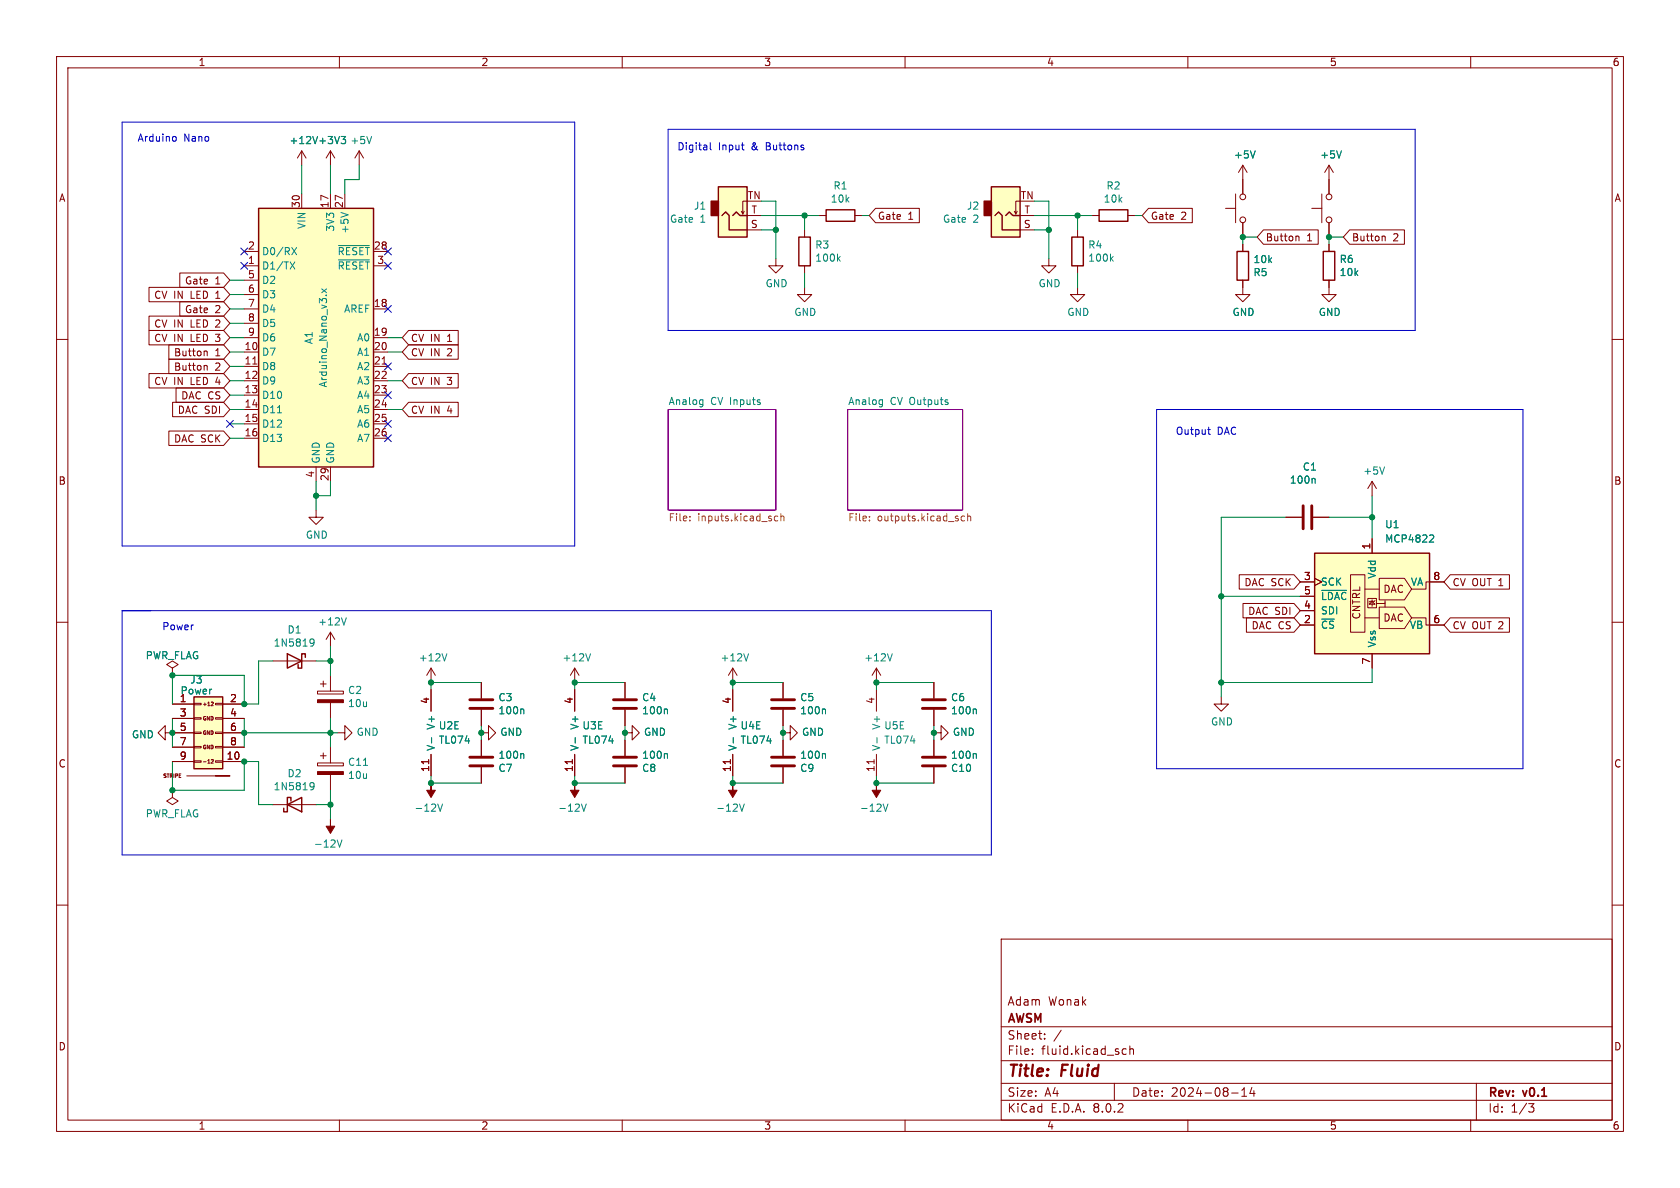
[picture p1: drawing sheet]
<svg xmlns="http://www.w3.org/2000/svg" width="297mm" height="210mm" viewBox="0 0 297 210" stroke-linecap="round" stroke-linejoin="round" font-family="sans-serif">
<g fill="none" stroke="#840000" stroke-width=".18">
<path d="M10 10h277v190h-277zM12 12h273v186h-273zM60 10v2M110 10v2M160 10v2M210 10v2M260 10v2M10 60h2M285 60h2M55.9 90.2v1.2h1.2l-1.2 1.3-1.3-1.3h1.3M10 110h2M48.3 116.8h7.6"/>
<path d="M58.4 111.8l-.7 1.2M58.4 111.8v2.5M58.4 111.8l.8 1.2M285 110h2M29.2 129.5v-1.2l-1.3 1.2 1.3 1.3v-1.3h1.3M215.9 123.2v1.3h1.3l-1.3 1.2-1.3-1.2h1.3M10 160h2M285 160h2M177 166h108v32h-108zM60 198v2M110 198v2M160 198v2"/>
<path d="M177 194.5h108M177 191.5h108M177 187.5h108M177 181.5h108M182.5 186.3v.1M182.5 185.5v.1M184.7 183.6v.1M184.7 182.8v.1M187.6 182.1l-1.3 2M197 191.5v3M199.1 185.5l-.4-.1-.3 .3v.4l.1 .2h.6M199.7 185.5l.3-.1 .3 .1 .1 .9"/>
<path d="M199.7 184.9v1.5M210 198v2M217.7 193.2h1.2M219.5 193.8h.9M219.5 192.7l.5-.4v1.5M221.3 192.2l-.3 1.1h.9M221.7 192.8v1M260 198v2M261 191.5v6.5M270.2 195.1h1l-.5 .6 .4 .1 .1 .5-.3 .3h-.4"/>
</g>
<path d="M118.1 72.4h19.1v17.8h-19.1zM149.9 72.4h20.3v17.8h-20.3z" fill="none" stroke="#840084" stroke-width=".18"/>
<path d="M123.9 70.7h.4M124.3 70.7v1l-.3 .2M124.3 71.5h-.4M155.6 70.7h.4M156 71.5h-.4M156 70.7v1l-.2 .2M54.9 113l.4-.1 .2 .2a.84 .84 0 0 1-.3 1.1h-.3M55.5 113.5l-.2 .2h-.4M61.2 109.2l-.4 1.3" fill="none" stroke="#008484" stroke-width=".18"/>
<path d="M122 92v.1M122 91.3v.1M136.9 91.8l.2 .3 .4-.1M137.5 91.3l-.4-.1-.2 .3M138 91.4l.2-.2 .3 .1 .1 .8M138 90.8v1.3M153.7 92v.1M153.7 91.3v.1M170.5 91.3l-.3-.1-.3 .3 .1 .5h.5M171.1 91.4l.1-.2 .4 .1v.8M171.1 90.8v1.3" fill="none" stroke="#848400" stroke-width=".18"/>
<path d="M50.8 115.6l2.5 1.2-2.5 1.3zM54 116.2v-.6h-.7v2.5h-.6v-.6" fill="none" stroke="#840000" stroke-width=".25"/>
<path d="M34.3 123.2h5.1v12.7h-5.1z" fill="#ffffc2"/>
<path d="M34.3 123.2h5.1v12.7h-5.1z" fill="none" stroke="#840000" stroke-width=".25"/>
<g fill="none" stroke="#840000" stroke-width=".18">
<path d="M227.3 91.4h2.8M232.2 91.4h2.7M242.6 85.1l-.8 1.3M242.6 85.1v2.5M242.6 85.1l.7 1.3M30.5 124.5h3.8M30.5 134.6h3.8M30.5 127h3.8M30.5 129.5h3.8M30.5 132.1h3.8M33 137.2h7.6h-2.5M34.3 134.5h1.3v.2h-1.3z"/>
<path d="M34.3 132h1.3v.2h-1.3zM34.3 129.4h1.3v.3h-1.3zM34.3 126.9h1.3v.2h-1.3zM34.3 124.3h1.3v.3h-1.3zM37.4 124.1h.2l.1 .2-.4 .4h.4M37.6 134.3h-.3M37.6 134.3h.1M37.7 134.3v.2l-.4 .4h.4M38.1 134.5h1.3v.2h-1.3zM38.1 132h1.3v.2h-1.3zM38.1 129.4h1.3v.3h-1.3zM38.1 126.9h1.3v.2h-1.3z"/>
<path d="M38.1 124.3h1.3v.3h-1.3zM39.4 124.5h3.8M39.4 134.6h3.8M39.4 127h3.8M39.4 129.5h3.8M39.4 132.1h3.8"/>
</g>
<path d="M230.4 89.4v4.1M231.9 89.4v4.1" fill="none" stroke="#840000" stroke-width=".51"/>
<path d="M232.3 84.6l.2 .2v.6M244.8 82.5l-.5 1.3" fill="none" stroke="#008484" stroke-width=".18"/>
<path d="M232.4 97.8h20.3v17.8h-20.3z" fill="#ffffc2"/>
<g fill="none" stroke="#840000" stroke-width=".18">
<path d="M144.8 38.1h1.2M151.1 38.1h1.3M142.2 40.6v1.3M142.2 47v1.3M185.4 45.7v1.3h1.3l-1.3 1.3-1.3-1.3h1.3M242.6 95.3v2.5M58.4 119.4v2.8M229.9 110.5h2.5M229.9 102.9h2.5M229.9 108h2.5M229.9 105.4h2.5M232.4 102.2l1.3 .7-1.3 .6"/>
<path d="M238.8 101.6h2.5v10.2h-2.5zM241.3 109.2h2.5M241.3 104.1h2.5M241.8 105.8h1.5v1.6h-1.5zM242.6 106.3l.5 .5h-1zM242.6 106v1.2M242.6 115.6v2.5M243.1 106.2l-.1 .1h-.8l-.1 .1M243.8 107.3h4.5l1.3 1.9-1.3 1.9h-4.5zM243.8 102.2h4.5l1.3 1.9-1.3 1.9h-4.5zM244.9 106.2v.5h-1.6M244.9 106.6v.7"/>
<path d="M249.6 109.2h2.5v1.3h3.2M255.3 102.9h-3.2v1.2h-2.5M56.1 122.2h4.6v.5h-4.6zM56.1 134.9h4.6v.5h-4.6zM56.6 120.9h1.1M56.6 133.6h1.1M57.1 120.4v1M57.1 133.1v1M58.4 124.2v2.8M58.4 132.1v2.8M58.4 136.9v2.8M59.7 129.5h1.3v-1.2l1.2 1.2-1.2 1.3v-1.3"/>
</g>
<path d="M146 37.1h5.1v2h-5.1zM141.2 41.9h2.1v5.1h-2.1zM232.4 97.8h20.3v17.8h-20.3z" fill="none" stroke="#840000" stroke-width=".25"/>
<path d="M148.2 45.7l.3 .5M148.5 45.3l-.4 .5M252.9 94.6h.4l.2 .3-.8 .9h.8M233.7 104.4h4.4M64.2 135.3h.8" fill="none" stroke="#008484" stroke-width=".18"/>
<g fill="#840000" stroke="#840000" stroke-width=".18">
<path d="M56.1 123.7h4.6v.5h-4.6z"/>
<path d="M56.1 136.4h4.6v.5h-4.6z"/>
</g>
<path d="M175.3 33h5v8.9h-5z" fill="#ffffc2"/>
<path d="M174 35.6h1.3v2.5h-1.3z" fill="#840000" stroke="#840000" stroke-width=".25"/>
<g fill="none" stroke="#840000" stroke-width=".18">
<path d="M179.8 37.3l-.2 .5M180.3 35.6h-.7v2.2l-.3-.5M180.3 38.1h2.6M142.2 50.8v1.3h1.3l-1.3 1.2-1.2-1.2h1.2M180.3 40.6h2.6M30.5 118.1l1-.6-1-.7-1 .7 1 .6v1.3M30.5 119.4h.1M30.5 139.7v1.3l1 .6-1 .6-1-.6 1-.6M30.5 139.7h.1M75.8 134.3v.7M76.2 121.9v3.8M76.2 133.4v3.8"/>
<path d="M85.1 130.8v2.8M85.1 135.6v2.8M48.3 142.2h7.6"/>
</g>
<path d="M175.3 33h5v8.9h-5zM175.9 38.1l.6-.6 .7 .6v2.5h3.1M177.8 38.1l.6-.6 .7 .6h1.2M50.8 142.2l2.5-1.2v2.5zM51.4 141.6v-.6h-.6v2.5h-.6v-.6" fill="none" stroke="#840000" stroke-width=".25"/>
<path d="M83.1 135.4h4M83.1 133.9h4" fill="none" stroke="#840000" stroke-width=".51"/>
<path d="M54.9 138.4l.4-.1 .2 .2a.84 .84 0 0 1-.3 1.1h-.3M55.5 138.9l-.2 .2h-.4M76.3 130.4v1M92.4 133.2l.2 .2v.7M59.6 148.5l.4 1.3 .5-1.3M102.8 142.1l.4 1.3 .4-1.3" fill="none" stroke="#008484" stroke-width=".18"/>
<g fill="#840000" stroke="#840000" stroke-width=".18">
<path d="M58.4 144.8v1.3h.8l-.8 1.2-.7-1.2h.7z"/>
<path d="M101.6 138.4v1.3h.8l-.8 1.3-.8-1.3h.8z"/>
</g>
<path d="M127 33h5.1v8.9h-5.1z" fill="#ffffc2"/>
<path d="M125.7 35.6h1.3v2.5h-1.3z" fill="#840000" stroke="#840000" stroke-width=".25"/>
<g fill="none" stroke="#840000" stroke-width=".18">
<path d="M131.6 37.3l-.3 .5M132.1 35.6h-.8v2.2l-.2-.5M132.1 38.1h2.5M132.1 40.6h2.5M137.2 45.7v1.3h1.2l-1.2 1.3-1.3-1.3h1.3M190.5 50.8v1.3h1.3l-1.3 1.2-1.3-1.2h1.3M190.5 40.6v1.3M190.5 47v1.3M219.7 49.5v2.6h1.3l-1.3 1.2-1.3-1.2h1.3M219.7 43.2v1.3M234.9 49.5v2.6h1.3l-1.3 1.2-1.2-1.2h1.2M234.9 43.2v1.3"/>
<path d="M85.1 129.5h1.3v-1.2l1.2 1.2-1.2 1.3v-1.3M101.2 134.3v.7M101.6 121.9v3.8M101.6 133.4v3.8M110.5 129.5h1.3v-1.2l1.2 1.2-1.2 1.3v-1.3M110.5 130.8v2.8M110.5 135.6v2.8"/>
</g>
<path d="M127 33h5.1v8.9h-5.1zM127.6 38.1l.7-.6 .6 .6v2.5h3.2M129.5 38.1l.7-.6 .6 .6h1.3M189.5 41.9h2v5.1h-2zM218.7 44.5h2v5h-2zM233.9 44.5h2.1v5h-2.1z" fill="none" stroke="#840000" stroke-width=".25"/>
<path d="M196.4 45.7l.4 .5M196.8 45.3l-.5 .5M101.7 130.4v1M117.8 133.2l.2 .2v.7M77.4 142.1l.4 1.3 .4-1.3M130.7 142.1l.5 1.3 .4-1.3" fill="none" stroke="#008484" stroke-width=".18"/>
<g fill="#840000" stroke="#840000" stroke-width=".18">
<path d="M76.2 138.4v1.3h.8l-.8 1.3-.8-1.3h.8z"/>
<path d="M129.5 138.4v1.3h.8l-.8 1.3-.7-1.3h.7z"/>
</g>
<path d="M108.5 135.4h4M108.5 133.9h4" fill="none" stroke="#840000" stroke-width=".51"/>
<path d="M45.7 36.8h20.3v45.8h-20.3z" fill="#ffffc2"/>
<path d="M45.7 36.8h20.3v45.8h-20.3zM194.3 37.1h5.1v2h-5.1z" fill="none" stroke="#840000" stroke-width=".25"/>
<g fill="none" stroke="#840000" stroke-width=".18">
<path d="M53.3 26.7v2.5M53.3 34.3v2.5M53.3 26.7l-.7 1.2M53.3 26.7l.8 1.2M58.4 26.7v2.5M58.4 34.3v2.5M58.4 26.7l-.7 1.2M58.4 26.7l.8 1.2M61 34.3v2.5M63.5 26.7l-.8 1.2M63.5 26.7v2.5M63.5 26.7l.8 1.2"/>
<path d="M154.8 36.8h7.7v2.6h-7.7l-1.1-1.3zM193 38.1h1.3M199.4 38.1h1.3M203 36.8h7.8v2.6h-7.8l-1.1-1.3zM216.7 36.8h1.7M218.4 34.3v5.1M219.7 29.2v5.1M219.7 39.4v2.5M219.7 29.2l-.8 1.3M219.7 29.2l.8 1.3M231.9 36.8h1.8M233.7 34.3v5.1"/>
<path d="M234.9 29.2l-.7 1.3M234.9 29.2v5.1M234.9 39.4v2.5M234.9 29.2l.8 1.3M26.3 58.4h13.2l1.1 1.3-1.1 1.3h-13.2zM26.3 55.9h13.2l1.1 1.3-1.1 1.2h-13.2zM26.3 50.8h13.2l1.1 1.3-1.1 1.2h-13.2zM31.8 48.3h7.7l1.1 1.2-1.1 1.3h-7.7zM31.8 53.3h7.7l1.1 1.3-1.1 1.3h-7.7zM43.2 47h2.5M43.2 54.6h2.5M43.2 59.7h2.5"/>
<path d="M43.2 44.5h2.5M43.2 49.5h2.5M43.2 52.1h2.5M43.2 57.2h2.5M66 47h2.6M66 54.6h2.6M66 59.7h2.6M66 44.5h2.6M72.2 58.4h8.8v2.6h-8.8l-1.1-1.3zM219.7 43.2v1.3M219.7 49.5v1.3M223.4 40.6h9.6v2.6h-9.6l-1.2-1.3z"/>
<path d="M229.3 41.7l.3 .2v.7M234.9 43.2v1.3M234.9 49.5v1.3M238.6 40.6h9.7v2.6h-9.7l-1.1-1.3zM244.5 41.7l.4 .2v.7M26.3 66h13.2l1.1 1.3-1.1 1.3h-13.2zM29.8 76.2h9.7l1.1 1.3-1.1 1.2h-9.7zM29.8 61h9.7l1.1 1.2-1.1 1.3h-9.7zM29.8 63.5h9.7l1.1 1.3-1.1 1.2h-9.7zM30.5 71.1h9l1.1 1.3-1.1 1.3h-9zM31.1 68.6h8.4l1.1 1.3-1.1 1.2h-8.4zM36.3 62.1l.3 .1v.7"/>
<path d="M36.3 64.6l.3 .2v.6M43.2 62.2h2.5M43.2 64.8h2.5M43.2 67.3h2.5M43.2 69.9h2.5M43.2 72.4h2.5M43.2 74.9h2.5M43.2 77.5h2.5M44.7 64.4h.7M66 62.2h2.6M66 64.8h2.6M66 67.3h2.6"/>
<path d="M66 69.9h2.6M66 72.4h2.6M66 74.9h2.6M66 77.5h2.6M67.6 64.4h.7M72.2 71.1h8.8v2.6h-8.8l-1.1-1.3zM72.2 66h8.8v2.6h-8.8l-1.1-1.3zM72.2 61h8.8v2.5h-8.8l-1.1-1.3zM55.9 82.6v2.5M58.4 82.6v2.5M227.3 91.4h2.8M232.2 91.4h2.7"/>
<path d="M242.6 95.3v2.5M30.5 119.4h.1M76.2 118.1l-.8 1.3M76.2 118.1v2.6M76.2 118.1l.8 1.3M101.6 118.1l-.8 1.3M101.6 118.1v2.6M101.6 118.1l.8 1.3M129.5 118.1v2.6M129.5 118.1l-.7 1.3M129.5 118.1l.8 1.3M154.9 118.1l-.7 1.3"/>
<path d="M154.9 118.1v2.6M154.9 118.1l.8 1.3M219.1 101.6h9.7l1.1 1.3-1.1 1.2h-9.7zM219.7 106.7h9.1l1.1 1.3-1.1 1.2h-9.1zM220.3 109.2h8.5l1.1 1.3-1.1 1.3h-8.5zM229.9 110.5h2.5M229.9 102.9h2.5M229.9 108h2.5M229.9 105.4h2.5M232.4 102.2l1.3 .7-1.3 .6M242.6 115.6v2.5M252.7 110.5h2.6"/>
<path d="M252.7 102.9h2.6M256.4 101.6h10.4v2.5h-10.4l-1.1-1.2zM256.4 109.2h10.4v2.6h-10.4l-1.1-1.3zM30.5 124.5h3.8M30.5 134.6h3.8M30.5 127h3.8M30.5 129.5h3.8M30.5 132.1h3.8M39.4 124.5h3.8M39.4 134.6h3.8M39.4 127h3.8M39.4 129.5h3.8"/>
<path d="M39.4 132.1h3.8M75.8 134.3v.7M76.2 121.9v3.8M76.2 133.4v3.8M85.1 120.7v2.7M85.1 125.5v2.8M85.1 130.8v2.8M85.1 135.6v2.8M101.2 134.3v.7M101.6 121.9v3.8M101.6 133.4v3.8M110.5 120.7v2.7"/>
<path d="M110.5 125.5v2.8M110.5 130.8v2.8M110.5 135.6v2.8M129.1 134.3v.7M129.5 121.9v3.8M129.5 133.4v3.8M138.4 129.5h1.3v-1.2l1.3 1.2-1.3 1.3v-1.3M138.4 120.7v2.7M138.4 125.5v2.8M138.4 130.8v2.8M138.4 135.6v2.8M154.5 134.3v.7"/>
<path d="M154.9 121.9v3.8M154.9 133.4v3.8M165.1 129.5h1.3v-1.2l1.2 1.2-1.2 1.3v-1.3M165.1 120.7v2.7M165.1 125.5v2.8M165.1 130.8v2.8M165.1 135.6v2.8"/>
<circle cx="219.7" cy="38.9" r=".51"/>
<circle cx="219.7" cy="34.8" r=".51"/>
<circle cx="235" cy="38.9" r=".51"/>
<circle cx="235" cy="34.8" r=".51"/>
</g>
<g fill="none" stroke="#008484" stroke-width=".18">
<path d="M60.3 37.6l1.2 .4M60.3 24.1h.8l-.4 .5M60.9 24.6l.2 .3v.3l-.2 .2M65.7 24.1l-.4 1.3M221.9 26.7l-.4 1.2M237.1 26.7l-.4 1.2M51.3 46.3l.8 1.3M51.6 43.8l.8 1.2M52.1 46.3l-.8 1.3M52.4 43.8l-.8 1.2M56.9 51.1l.8 .6M57.6 52.2h.1"/>
<path d="M57.7 51.1l-.8 .6M59.8 43.4h5.5M59.8 45.9h5.5M49 73h.8M232.3 84.6l.2 .2v.6M252.9 94.6h.4l.2 .3-.8 .9h.8M79 115.6l-.4 1.2M104.4 115.6l-.4 1.2M132.3 115.6l-.4 1.2M157.7 115.6l-.4 1.2M233.7 104.4h4.4M76.3 130.4v1"/>
<path d="M92.4 125.3l.2 .2v.7M92.4 133.2l.2 .2v.7M101.7 130.4v1M117.8 125.3l.2 .2v.7M117.8 133.2l.2 .2v.7M129.6 130.4v1M145.8 125.3l.1 .2v.7M145.8 133.2l.1 .2v.7M155 130.4v1M172.4 125.3l.2 .2v.7M172.4 133.2l.2 .2v.7M156.1 142.1l.5 1.3 .4-1.3"/>
</g>
<path d="M154.9 138.4v1.3h.8l-.8 1.3-.7-1.3h.7z" fill="#840000" stroke="#840000" stroke-width=".18"/>
<path d="M83.1 123.7h4M83.1 125.2h4M108.5 123.7h4M108.5 125.2h4M136.4 123.7h4.1M136.4 125.2h4.1M136.4 135.4h4.1M136.4 133.9h4.1M163.1 123.7h4M163.1 125.2h4M163.1 135.4h4M163.1 133.9h4" fill="none" stroke="#840000" stroke-width=".51"/>
<path d="M21.6 21.6h80v74.9h-80zM30.7 24.1l.3 .1 .2 .2-.1 .4-.4 .2M118.1 22.9h132.1v35.5h-132.1zM125.6 25.2v1.1l.1 .2M131.1 25.6h.4M131.4 26.5h.1M204.5 72.4h64.7v63.5h-64.7zM213.5 75.9h.5M213.7 75.5v1.1l.3 .2M21.6 108h153.7v43.1h-153.7z" fill="none" stroke="#0000c2" stroke-width=".18"/>
<g fill="none" stroke="#008400" stroke-width=".18">
<path d="M53.3 29.2v5.1M58.4 29.2v5.1M63.5 29.2v2.6h-2.5v2.5M134.6 35.6h2.6v10.1M134.6 38.1h10.2M142.2 38.1v2.5M152.4 38.1h1.3M182.9 35.6h2.5v10.1M182.9 38.1h10.1M190.5 38.1v2.5M200.7 38.1h1.2M40.6 59.7h2.6"/>
<path d="M40.6 52.1h2.6M40.6 49.5h2.6M40.6 54.6h2.6M40.6 57.2h2.6M68.6 59.7h2.5M134.6 40.6h2.6M142.2 48.3v2.5M182.9 40.6h2.5M190.5 48.3v2.5M222.2 41.9h-2.5v1.3M237.5 41.9h-2.6v1.3M40.6 77.5h2.6"/>
<path d="M40.6 62.2h2.6M40.6 67.3h2.6M40.6 72.4h2.6M40.6 74.9h2.6M40.6 64.8h2.6M40.6 69.9h2.6M68.6 62.2h2.5M68.6 67.3h2.5M68.6 72.4h2.5M55.9 85.1v5.1M58.4 85.1v2.5h-2.5M227.3 91.4h-11.4v31.8"/>
<path d="M234.9 91.4h7.7M242.6 87.6v7.7M48.3 116.8h-2.6v7.7h-2.5v-5.1h-12.7v5.1M55.9 116.8h2.5M58.4 114.3v5.1M215.9 105.4h14M242.6 118.1v2.6h-26.7M30.5 127v5.1M30.5 134.6v5.1h12.7v-5.1h2.5v7.6h2.6M43.2 127v5.1M43.2 129.5h16.5M58.4 127v5.1"/>
<path d="M58.4 139.7v5.1M76.2 137.2v1.2h8.9M85.1 120.7h-8.9v1.2M85.1 128.3v2.5M101.6 137.2v1.2h8.9M110.5 120.7h-8.9v1.2M110.5 128.3v2.5M129.5 137.2v1.2h8.9M138.4 120.7h-8.9v1.2M138.4 128.3v2.5M154.9 137.2v1.2h10.2M165.1 120.7h-10.2v1.2"/>
<path d="M165.1 128.3v2.5M55.9 142.2h2.5"/>
</g>
<g fill="none" stroke="#000084" stroke-width=".18">
<path d="M42.6 43.8l1.2 1.3M42.6 46.4l1.2 1.2M43.8 43.8l-1.2 1.3M43.8 46.4l-1.2 1.2M68 54l1.2 1.2M68 43.8l1.2 1.3M68 46.4l1.2 1.2M69.2 46.4l-1.2 1.2M69.2 54l-1.2 1.2M69.2 43.8l-1.2 1.3M40 74.3l1.2 1.2M41.2 74.3l-1.2 1.2"/>
<path d="M68 64.2l1.2 1.2M68 69.2l1.2 1.3M68 76.9l1.2 1.2M68 74.3l1.2 1.2M69.2 64.2l-1.2 1.2M69.2 69.2l-1.2 1.3M69.2 76.9l-1.2 1.2M69.2 74.3l-1.2 1.2"/>
</g>
<g fill="#008400" stroke="#008400" stroke-width=".18">
<circle cx="242.6" cy="91.4" r=".46"/>
<circle cx="219.7" cy="41.9" r=".46"/>
<circle cx="190.5" cy="38.1" r=".46"/>
<circle cx="234.9" cy="41.9" r=".46"/>
<circle cx="129.5" cy="138.4" r=".46"/>
<circle cx="165.1" cy="129.5" r=".46"/>
<circle cx="215.9" cy="120.7" r=".46"/>
<circle cx="215.9" cy="105.4" r=".46"/>
<circle cx="138.4" cy="129.5" r=".46"/>
<circle cx="154.9" cy="120.7" r=".46"/>
<circle cx="154.9" cy="138.4" r=".46"/>
<circle cx="129.5" cy="120.7" r=".46"/>
<circle cx="142.2" cy="38.1" r=".46"/>
<circle cx="185.4" cy="40.6" r=".46"/>
<circle cx="137.2" cy="40.6" r=".46"/>
<circle cx="55.9" cy="87.6" r=".46"/>
<circle cx="30.5" cy="119.4" r=".46"/>
<circle cx="43.2" cy="124.5" r=".46"/>
<circle cx="43.2" cy="134.6" r=".46"/>
<circle cx="30.5" cy="129.5" r=".46"/>
<circle cx="43.2" cy="129.5" r=".46"/>
<circle cx="30.5" cy="139.7" r=".46"/>
<circle cx="76.2" cy="138.4" r=".46"/>
<circle cx="85.1" cy="129.5" r=".46"/>
<circle cx="58.4" cy="142.2" r=".46"/>
<circle cx="76.2" cy="120.7" r=".46"/>
<circle cx="58.4" cy="129.5" r=".46"/>
<circle cx="58.4" cy="116.8" r=".46"/>
<circle cx="110.5" cy="129.5" r=".46"/>
<circle cx="101.6" cy="138.4" r=".46"/>
<circle cx="101.6" cy="120.7" r=".46"/>
</g>
<g font-size="2.8" fill="#840000">
<text x="178" y="190.9">Title:</text>
<text x="187.7" y="190.9">Fluid</text>
</g>
<g font-size="2.1" fill="#840000">
<text x="178" y="178">Adam</text>
<text x="185.3" y="178">Wonak</text>
<text x="178" y="184">Sheet:</text>
<text x="178" y="181.2">AWSM</text>
<text x="178" y="186.7">File:</text>
<text x="184.1" y="186.7">fluid.kicad_sch</text>
<text x="178" y="196.9">KiCad</text>
<text x="178" y="194.1">Size:</text>
<text x="184.7" y="194.1">A4</text>
<text x="185.7" y="196.9">E.D.A.</text>
<text x="193.3" y="196.9">8.0.2</text>
<text x="200" y="194.1">Date:</text>
<text x="207" y="194.1">2024-08-14</text>
<text x="263" y="194.3">Rev:</text>
<text x="263" y="196.9">Id:</text>
<text x="267.1" y="196.9">1/3</text>
<text x="269.4" y="194.3">v0.1</text>
</g>
<g font-size="1.8" fill="#840000">
<text x="35" y="11.9">1</text>
<text x="85" y="11.9">2</text>
<text x="135" y="11.9">3</text>
<text x="185" y="11.9">4</text>
<text x="235" y="11.9">5</text>
<text x="285" y="11.9">6</text>
<text x="10.3" y="35.9">A</text>
<text x="132.1" y="35.3">TN</text>
<text x="180.4" y="35.3">TN</text>
<text x="285.3" y="35.9">A</text>
<text x="53.1" y="36.9" transform="rotate(-90 53.1 36.9)">30</text>
<text x="58.2" y="36.9" transform="rotate(-90 58.2 36.9)">17</text>
<text x="60.7" y="36.9" transform="rotate(-90 60.7 36.9)">27</text>
<text x="132.6" y="40.4">S</text>
<text x="132.8" y="37.8">T</text>
<text x="155.1" y="39.1">Gate</text>
<text x="160.5" y="39.1">1</text>
<text x="180.9" y="40.4">S</text>
<text x="181" y="37.8">T</text>
<text x="203.4" y="39.1">Gate</text>
<text x="208.8" y="39.1">2</text>
<text x="43.7" y="46.7">1</text>
<text x="43.7" y="44.2">2</text>
<text x="66" y="44.2">28</text>
<text x="66.6" y="46.7">3</text>
<text x="223.7" y="42.9">Button</text>
<text x="231" y="42.9">1</text>
<text x="238.9" y="42.9">Button</text>
<text x="246.3" y="42.9">2</text>
<text x="27.2" y="53">CV IN</text>
<text x="32.6" y="50.5">Gate</text>
<text x="33.8" y="53">LED 1</text>
<text x="38" y="50.5">1</text>
<text x="43.7" y="49.3">5</text>
<text x="43.7" y="51.8">6</text>
<text x="27.2" y="58.1">CV IN</text>
<text x="32.6" y="55.6">Gate</text>
<text x="33.8" y="58.1">LED 2</text>
<text x="38" y="55.6">2</text>
<text x="43.7" y="54.4">7</text>
<text x="43.7" y="56.9">8</text>
<text x="43.7" y="59.4">9</text>
<text x="66" y="54.4">18</text>
<text x="66" y="59.4">19</text>
<text x="27.2" y="60.6">CV IN</text>
<text x="30.7" y="63.2">Button</text>
<text x="30.7" y="65.7">Button</text>
<text x="33.8" y="60.6">LED 3</text>
<text x="38" y="63.2">1</text>
<text x="38" y="65.7">2</text>
<text x="43.1" y="62">10</text>
<text x="43.1" y="64.5">11</text>
<text x="66" y="62">20</text>
<text x="66" y="64.5">21</text>
<text x="72.5" y="60.6">CV IN</text>
<text x="72.5" y="63.2">CV IN</text>
<text x="79.2" y="60.6">1</text>
<text x="79.2" y="63.2">2</text>
<text x="27.2" y="68.3">CV IN</text>
<text x="31.9" y="70.8">DAC CS</text>
<text x="33.8" y="68.3">LED 4</text>
<text x="43.1" y="67.1">12</text>
<text x="43.1" y="69.6">13</text>
<text x="66" y="67.1">22</text>
<text x="66" y="69.6">23</text>
<text x="72.5" y="68.3">CV IN</text>
<text x="79.2" y="68.3">3</text>
<text x="31.3" y="73.3">DAC SDI</text>
<text x="43.1" y="72.1">14</text>
<text x="43.1" y="74.7">15</text>
<text x="43.1" y="77.2">16</text>
<text x="66" y="72.1">24</text>
<text x="66" y="74.7">25</text>
<text x="66" y="77.2">26</text>
<text x="72.5" y="73.3">CV IN</text>
<text x="79.2" y="73.3">4</text>
<text x="30.7" y="78.4">DAC SCK</text>
<text x="10.3" y="85.9">B</text>
<text x="55.6" y="84.5" transform="rotate(-90 55.6 84.5)">4</text>
<text x="58.2" y="85.1" transform="rotate(-90 58.2 85.1)">29</text>
<text x="285.3" y="85.9">B</text>
<text x="242.3" y="97.2" transform="rotate(-90 242.3 97.2)">1</text>
<text x="219.9" y="103.8">DAC SCK</text>
<text x="230.4" y="102.6">3</text>
<text x="230.4" y="107.7">4</text>
<text x="230.4" y="105.2">5</text>
<text x="244.5" y="105">DAC</text>
<text x="253.3" y="102.6">8</text>
<text x="256.7" y="103.8">CV OUT 1</text>
<text x="220.6" y="108.9">DAC SDI</text>
<text x="221.2" y="111.4">DAC CS</text>
<text x="230.4" y="110.2">2</text>
<text x="240.7" y="109.6" transform="rotate(-90 240.7 109.6)">CNTRL</text>
<text x="244.5" y="110.1">DAC</text>
<text x="253.3" y="110.2">6</text>
<text x="256.7" y="111.4">CV OUT 2</text>
<text x="242.3" y="117.5" transform="rotate(-90 242.3 117.5)">7</text>
<text x="31.7" y="124.2">1</text>
<text x="40.6" y="124.2">2</text>
<text x="75.9" y="124.5" transform="rotate(-90 75.9 124.5)">4</text>
<text x="101.3" y="124.5" transform="rotate(-90 101.3 124.5)">4</text>
<text x="129.3" y="124.5" transform="rotate(-90 129.3 124.5)">4</text>
<text x="154.7" y="124.5" transform="rotate(-90 154.7 124.5)">4</text>
<text x="31.7" y="126.7">3</text>
<text x="31.7" y="129.3">5</text>
<text x="31.7" y="131.8">7</text>
<text x="40.6" y="126.7">4</text>
<text x="40.6" y="129.3">6</text>
<text x="40.6" y="131.8">8</text>
<text x="10.3" y="135.9">C</text>
<text x="31.7" y="134.4">9</text>
<text x="40" y="134.4">10</text>
<text x="75.9" y="136.6" transform="rotate(-90 75.9 136.6)">11</text>
<text x="101.3" y="136.6" transform="rotate(-90 101.3 136.6)">11</text>
<text x="129.3" y="136.6" transform="rotate(-90 129.3 136.6)">11</text>
<text x="154.7" y="136.6" transform="rotate(-90 154.7 136.6)">11</text>
<text x="285.3" y="135.9">C</text>
<text x="10.3" y="185.9">D</text>
<text x="285.3" y="185.9">D</text>
<text x="35" y="199.9">1</text>
<text x="85" y="199.9">2</text>
<text x="135" y="199.9">3</text>
<text x="185" y="199.9">4</text>
<text x="235" y="199.9">5</text>
<text x="285" y="199.9">6</text>
</g>
<g font-size="1.8" fill="#0000c2">
<text x="24.2" y="25.3">Arduino</text>
<text x="32.5" y="25.3">Nano</text>
<text x="119.7" y="26.8">Digital</text>
<text x="127" y="26.8">Input</text>
<text x="132.9" y="26.8">&amp;</text>
<text x="135.7" y="26.8">Buttons</text>
<text x="207.8" y="77.1">Output</text>
<text x="215.2" y="77.1">DAC</text>
<text x="28.6" y="111.6">Power</text>
</g>
<g font-size="1.8" fill="#008484">
<text x="51.1" y="25.7">+12V +3V3</text>
<text x="61.8" y="25.7">+5V</text>
<text x="218.1" y="28.2">+5V</text>
<text x="233.3" y="28.2">+5V</text>
<text x="147.2" y="33.7">R1</text>
<text x="195.5" y="33.7">R2</text>
<text x="54.2" y="40.6" transform="rotate(-90 54.2 40.6)">VIN</text>
<text x="59.3" y="41" transform="rotate(-90 59.3 41)">3V3</text>
<text x="61.8" y="41.4" transform="rotate(-90 61.8 41.4)">+5V</text>
<text x="118.3" y="39.6">Gate</text>
<text x="122.6" y="37.3">J1</text>
<text x="123.7" y="39.6">1</text>
<text x="146.8" y="36">10k</text>
<text x="166.6" y="39.6">Gate</text>
<text x="170.8" y="37.3">J2</text>
<text x="172" y="39.6">2</text>
<text x="195" y="36">10k</text>
<text x="46.2" y="47.9">D1/TX</text>
<text x="46.2" y="45.3">D0/RX</text>
<text x="59.6" y="45.3">~{RESET}</text>
<text x="59.6" y="47.9">~{RESET}</text>
<text x="144" y="44.1">R3</text>
<text x="144" y="46.5">100k</text>
<text x="192.3" y="44.1">R4</text>
<text x="192.3" y="46.5">100k</text>
<text x="221.5" y="46.7">10k</text>
<text x="236.7" y="46.7">R6</text>
<text x="46.2" y="50.4">D2</text>
<text x="46.2" y="52.9">D3</text>
<text x="135.3" y="51">GND</text>
<text x="183.5" y="51">GND</text>
<text x="221.5" y="49">R5</text>
<text x="236.7" y="49">10k</text>
<text x="46.2" y="55.5">D4</text>
<text x="46.2" y="58">D5</text>
<text x="60.7" y="55.5">AREF</text>
<text x="140.3" y="56.1">GND</text>
<text x="188.6" y="56.1">GND</text>
<text x="217.8" y="56.1">GND</text>
<text x="233" y="56.1">GND</text>
<text x="46.2" y="63.1">D7</text>
<text x="46.2" y="65.6">D8</text>
<text x="46.2" y="60.6">D6</text>
<text x="55.5" y="60.9" transform="rotate(-90 55.5 60.9)">A1</text>
<text x="63" y="60.6">A0</text>
<text x="63" y="63.1">A1</text>
<text x="63" y="65.6">A2</text>
<text x="46.2" y="68.2">D9</text>
<text x="46.2" y="70.7">D10</text>
<text x="58" y="68.6" transform="rotate(-90 58 68.6)">Arduino_Nano_v3.x</text>
<text x="63" y="68.2">A3</text>
<text x="63" y="70.7">A4</text>
<text x="118.1" y="71.7">Analog</text>
<text x="125.6" y="71.7">CV Inputs</text>
<text x="149.9" y="71.7">Analog</text>
<text x="157.4" y="71.7">CV Outputs</text>
<text x="46.2" y="73.3">D11</text>
<text x="46.2" y="75.8">D12</text>
<text x="63" y="73.3">A5</text>
<text x="63" y="75.8">A6</text>
<text x="46.2" y="78.3">D13</text>
<text x="56.7" y="82" transform="rotate(-90 56.7 82)">GND</text>
<text x="59.3" y="82" transform="rotate(-90 59.3 82)">GND</text>
<text x="63" y="78.3">A7</text>
<text x="230.2" y="83.4">C1</text>
<text x="227.9" y="85.7">100n</text>
<text x="240.9" y="84.1">+5V</text>
<text x="54" y="95.4">GND</text>
<text x="244.8" y="93.6">U1</text>
<text x="244.8" y="96.1">MCP4822</text>
<text x="233.4" y="103.7">SCK</text>
<text x="233.4" y="106.3">~{LDAC}</text>
<text x="243.4" y="102.4" transform="rotate(-90 243.4 102.4)">Vdd</text>
<text x="249.3" y="103.7">VA</text>
<text x="50.7" y="112.2">D1</text>
<text x="56.2" y="110.8">+12V</text>
<text x="233.4" y="111.4">~{CS}</text>
<text x="233.4" y="108.8">SDI</text>
<text x="249.2" y="111.4">VB</text>
<text x="25.7" y="116.7">PWR_FLAG</text>
<text x="48.3" y="114.5">1N5819</text>
<text x="73.9" y="117.1">+12V</text>
<text x="99.3" y="117.1">+12V</text>
<text x="127.3" y="117.1">+12V</text>
<text x="152.7" y="117.1">+12V</text>
<text x="243.4" y="114.6" transform="rotate(-90 243.4 114.6)">Vss</text>
<text x="31.8" y="123">Power</text>
<text x="33.5" y="121">J3</text>
<text x="61.4" y="122.9">C2</text>
<text x="61.4" y="125.2">10u</text>
<text x="88" y="124.2">C3</text>
<text x="113.4" y="124.2">C4</text>
<text x="141.4" y="124.2">C5</text>
<text x="168" y="124.2">C6</text>
<text x="23.2" y="130.7">GND</text>
<text x="63" y="130.3">GND</text>
<text x="77.1" y="129.1" transform="rotate(-90 77.1 129.1)">V+</text>
<text x="77.5" y="129.1">U2E</text>
<text x="77.5" y="131.7">TL074</text>
<text x="88" y="126.5">100n</text>
<text x="88.4" y="130.3">GND</text>
<text x="102.5" y="129.1" transform="rotate(-90 102.5 129.1)">V+</text>
<text x="102.9" y="129.1">U3E</text>
<text x="102.9" y="131.7">TL074</text>
<text x="113.4" y="126.5">100n</text>
<text x="113.8" y="130.3">GND</text>
<text x="130.4" y="129.1" transform="rotate(-90 130.4 129.1)">V+</text>
<text x="130.8" y="129.1">U4E</text>
<text x="130.8" y="131.7">TL074</text>
<text x="141.4" y="126.5">100n</text>
<text x="141.7" y="130.3">GND</text>
<text x="155.8" y="129.1" transform="rotate(-90 155.8 129.1)">V+</text>
<text x="156.2" y="129.1">U5E</text>
<text x="156.2" y="131.7">TL074</text>
<text x="168" y="126.5">100n</text>
<text x="168.4" y="130.3">GND</text>
<text x="214" y="128.4">GND</text>
<text x="50.7" y="137.6">D2</text>
<text x="61.4" y="135.6">C11</text>
<text x="61.4" y="137.9">10u</text>
<text x="77.1" y="132.8" transform="rotate(-90 77.1 132.8)">V-</text>
<text x="88" y="136.7">C7</text>
<text x="88" y="134.3">100n</text>
<text x="102.5" y="132.8" transform="rotate(-90 102.5 132.8)">V-</text>
<text x="113.4" y="136.7">C8</text>
<text x="113.4" y="134.3">100n</text>
<text x="130.4" y="132.8" transform="rotate(-90 130.4 132.8)">V-</text>
<text x="141.4" y="136.7">C9</text>
<text x="141.4" y="134.3">100n</text>
<text x="155.8" y="132.8" transform="rotate(-90 155.8 132.8)">V-</text>
<text x="168" y="134.3">100n</text>
<text x="168" y="136.7">C10</text>
<text x="48.3" y="139.9">1N5819</text>
<text x="73.2" y="143.7">-12V</text>
<text x="98.6" y="143.7">-12V</text>
<text x="126.5" y="143.7">-12V</text>
<text x="151.9" y="143.7">-12V</text>
<text x="25.7" y="144.7">PWR_FLAG</text>
<text x="55.4" y="150">-12V</text>
</g>
<g font-size="1.8" fill="#848400">
<text x="118.1" y="92.5">File:</text>
<text x="123.3" y="92.5">inputs.kicad_sch</text>
<text x="149.9" y="92.5">File:</text>
<text x="155.1" y="92.5">outputs.kicad_sch</text>
</g>
<g font-size=".9" fill="#840000">
<text x="35.7" y="125">+12</text>
<text x="35.7" y="130.1">GND</text>
<text x="35.7" y="127.5">GND</text>
<text x="28.7" y="137.7">STRIPE</text>
<text x="35.7" y="135.2">-12</text>
<text x="35.7" y="132.6">GND</text>
</g>
</svg>
